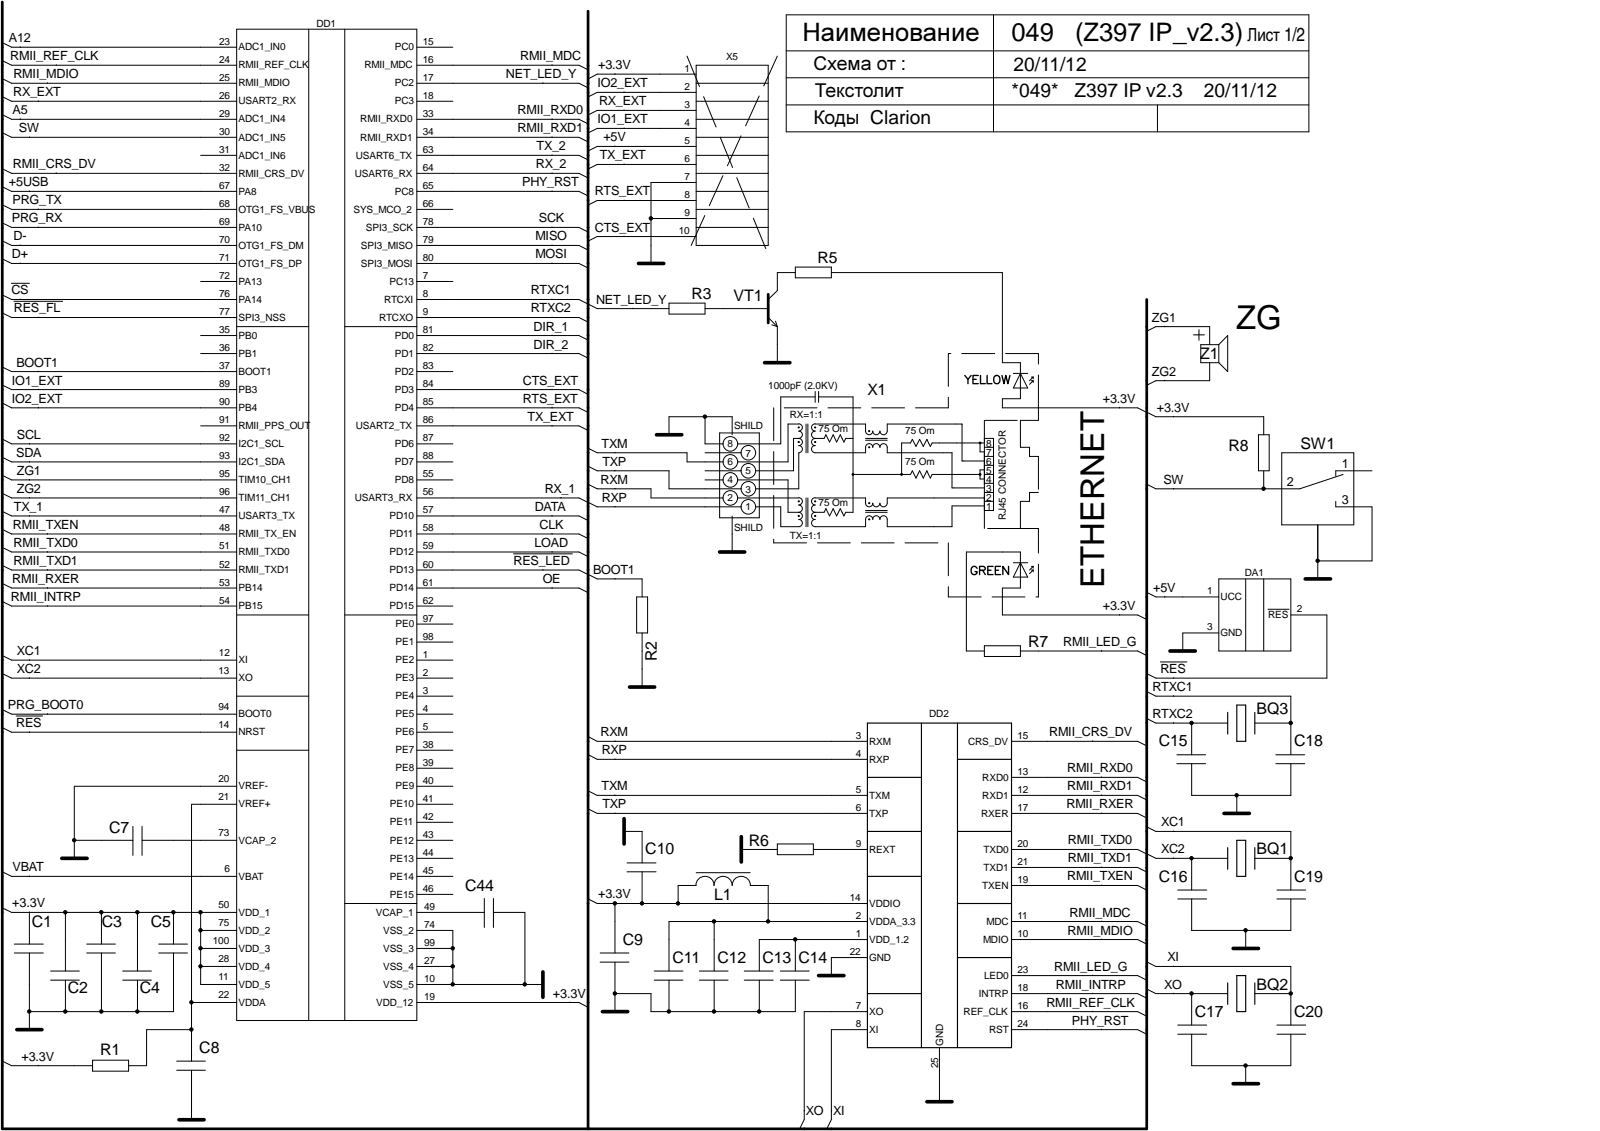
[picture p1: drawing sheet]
<svg xmlns="http://www.w3.org/2000/svg" width="297mm" height="210mm" viewBox="0 0 297 210" stroke-linecap="round" stroke-linejoin="round" font-family="sans-serif">
<path d="M.4 .4v209.1h212.5v-153.9M109.2 2.1v207.4M142.6 54.6v5.3" fill="none" stroke="#000" stroke-width=".51"/>
<g fill="none" stroke="#000" stroke-width=".19">
<path d="M.4 7.9l1.8 .9h41.7M.4 14.6l1.8 .9h41.7M.4 17.9l1.8 .9h41.7M.4 11.3l1.8 .8h41.7M3.8 8.7v.1M7.1 18.7v.1M8.8 15.4v.1M10.5 12v.1M43.9 5.4h33.5v184h-33.5zM57.3 5.4v184M64 5.4v184M77.4 8.8h6.7"/>
<path d="M77.4 15.5h30.1l1.7 .8M77.4 12.1h30.1l1.7 .9M77.4 18.8h6.7M100.8 15.4v.1M102.5 12v.1M114.2 13.7v.1M115.9 17.1h.1M129.2 12.1h13.4v33.5h-13.4zM129.2 17.1h-18.3l-1.7 .9M129.2 13.8h-18.3l-1.7 .8M129.2 15.5h13.4M129.2 18.8h13.4"/>
<path d="M146 2.8h97v21.7h-97zM146 14.4h97M146 9.4h97M146 19.5h97M184.4 2.8v21.7M214.9 19.5v5M.4 34.7l1.8 .8h41.7M.4 24.6l1.8 .9h41.7M.4 21.3l1.8 .8h41.7M.4 38l1.8 .9h41.7M.4 31.3l1.8 .9h41.7M3.8 22.1h.1"/>
<path d="M5.5 25.4v.1M5.5 35.4v.1M7.1 38.8v.1M10.5 32.1v.1M37.3 28.8h6.6M77.4 35.5h30.1l1.7 .9M77.4 25.5h30.1l1.7 .8M77.4 22.1h30.1l1.7 .9M77.4 32.2h30.1l1.7 .8M77.4 28.8h30.1l1.7 .9M77.4 38.9h6.7M102.5 22.1h.1"/>
<path d="M102.5 25.4v.1M102.5 28.7v.1M102.5 32.1v.1M102.5 35.4v.1M114.2 27.1v.1M115.9 20.4v.1M115.9 23.7v.1M115.9 30.4v.1M115.9 37.1v.1M129.2 35.5h13.4M129.2 25.5h13.4M129.2 22.1h13.4"/>
<path d="M129.2 37.2h-18.3l-1.7 .9M129.2 30.5h-18.3l-1.7 .9M129.2 27.2h-18.3l-1.7 .8M129.2 20.5h-18.3l-1.7 .8M129.2 33.9h-8.3v15M129.2 23.8h-18.3l-1.7 .9M129.2 38.9h13.4M129.2 32.2h13.4M129.2 28.8h13.4M.4 54.7l1.8 .9h41.7M.4 44.7l1.8 .9h41.7M.4 48l1.8 .9h41.7"/>
<path d="M.4 58.1l1.8 .8h41.7M.4 41.4l1.8 .8h41.7M2.1 52.6h3.4M2.6 55.9h9M3.8 45.5v.1M3.8 48.8v.1M3.8 55.5v.1M7.1 42.1v.1M7.1 58.8v.1M37.3 52.2h6.6M77.4 55.6h30.1l3.4 1.7h13.3M77.4 45.6h30.1l1.7 .8"/>
<path d="M77.4 48.9h30.1l1.7 .8M77.4 58.9h30.1l1.7 .9M77.4 42.2h30.1l1.7 .9M77.4 52.2h6.7M102.5 42.1v.1M102.5 45.5v.1M102.5 48.8v.1M102.5 55.5v.1M102.5 58.8v.1M115.9 43.8v.1M117.5 57.2v.1M120.9 40.6h8.3"/>
<path d="M124.2 56.3h6.7v2h-6.7zM129.2 43.9h-18.3l-1.7 .8M129.2 42.2h13.4M130.9 57.3h11.7M142.6 58.9l1.7 1.7M144 59.6l.3 1M147.7 49.6h6.6v2h-6.6zM147.7 50.6h-3.4v3.3l-1.7 1.7M154.3 50.6h31.8v16.7h3.3v6.7h-3.3v1.7h25.1l1.7 .8M.4 71.5l1.8 .8h41.7M.4 68.1l1.8 .9h41.7M.4 74.8l1.8 .9h41.7"/>
<path d="M7.1 68.9v.1M7.1 72.2v.1M7.1 75.6v.1M37.3 79h6.6M37.3 62.3h6.6M37.3 65.6h6.6M43.9 60.6h13.4M64 60.6h13.4M77.4 62.3h30.1l1.7 .8M77.4 75.7h30.1l1.7 .8M77.4 79h30.1l1.7 .9M77.4 72.3h30.1l1.7 .9"/>
<path d="M77.4 65.6h30.1l1.7 .9M77.4 69h6.7M102.5 62.2v.1M102.5 65.5v.1M102.5 72.2v.1M102.5 75.6v.1M102.5 79h.1M130.9 77.3v5.1h3.3M143.3 60.3l1 .3M144.3 60.6v6.7M148.3 78.7a.68 .68 0 0 1 .7 .6 .68 .68 0 0 1-.7 .7 .68 .68 0 0 1 .7 .7 .68 .68 0 0 1-.7 .7M148.3 78.7h-2v7h-9.4"/>
<path d="M149.6 78.7v5.3M150 78.7v5.3M151.3 78.7a.68 .68 0 0 0-.6 .6 .68 .68 0 0 0 .6 .7 .68 .68 0 0 0-.6 .7 .68 .68 0 0 0 .6 .7M151.3 78.7h9.4v1.3a.66 .66 0 0 0 .7 .7 .66 .66 0 0 0 .6-.7 .68 .68 0 0 0 .7 .7 .68 .68 0 0 0 .7-.7 .68 .68 0 0 0 .6 .7 .68 .68 0 0 0 .7-.7v-1.3h13.9v6.9h4.1M151.3 73.7h-6.4v8.7h-8M151.3 72.6v2.1M152 73.7h6.4v21.4h-1.4l-.3 .7-.7-1.4-.7 1.4-.6-1.4-.7 1.4-.7-1.4-.3 .7h-1.7M152 72.6v2.1M188.1 69.3h2.7M189.4 69.3l1.4 2.7h-2.7zM191.5 70.7h.3M191.5 70h.3"/>
<path d="M191.8 70v.3M191.8 70.7v.3M191.8 70.7l-.7 .6M191.8 70l-.7 .7M207.9 75.6v.1M212.9 76.5l1.7 .8h20v3.4M212.9 61.5l1.7-.9h10v3.4M216.2 60.5v.1M216.2 70.6v.1M217.9 77.3h.1M221.6 62.1h2M222.6 61.2v2"/>
<path d="M224.6 67.3v3.4h-10l-1.7 .8M226.3 64h-3.4v3.3h3.4M226.3 64v3.3M226.3 64l1.6-1.7v6.7l-1.6-1.7M.4 91.6l1.8 .8h41.7M.4 88.2l1.8 .9h41.7M.4 81.5l1.8 .9h41.7M.4 94.9l1.8 .9h41.7M.4 84.9l1.8 .8h41.7M.4 98.3l1.8 .8h41.7M5.5 82.3v.1M5.5 85.6v.1"/>
<path d="M5.5 89v.1M5.5 92.3v.1M5.5 95.7v.1M8.8 99v.1M77.4 92.4h30.1l1.7 .9M77.4 89.1h6.7M77.4 82.4h6.7M77.4 95.8h30.1l1.7 .8M77.4 85.7h6.7M77.4 99.1h30.1l1.7 .8M102.5 95.7v.1M102.5 99v.1"/>
<path d="M104.1 92.3v.1M109.2 89.9l1.7 .8h10v1.7h13.3M109.2 93.2l1.7 .9h26.7M109.2 86.5l1.7 .9h13.3v3.3h13.4M109.2 83.2l1.7 .8h16.6v1.7h6.7M114.2 83.9v.1M114.2 87.3v.1M114.2 90.6v.1M114.2 94v.1M124.2 80.7v-3.4h11.7v3.4M130.9 89.1h3.3M130.9 87.4h6.7"/>
<path d="M130.9 84h6.7M133.6 80.3h7.4v15.8h-7.4zM134.2 89.1a1.35 1.35 0 0 1 1.4-1.4 1.35 1.35 0 0 1 1.3 1.4M134.2 89.1a1.35 1.35 0 0 0 1.4 1.3 1.35 1.35 0 0 0 1.3-1.3M134.2 85.7a1.35 1.35 0 0 1 1.4-1.3 1.35 1.35 0 0 1 1.3 1.3M134.2 85.7a1.35 1.35 0 0 0 1.4 1.4 1.35 1.35 0 0 0 1.3-1.4M134.2 92.4a1.35 1.35 0 0 1 1.4-1.3 1.35 1.35 0 0 1 1.3 1.3M134.2 92.4a1.35 1.35 0 0 0 1.4 1.4 1.35 1.35 0 0 0 1.3-1.4M134.2 82.4a1.35 1.35 0 0 1 1.4-1.4 1.35 1.35 0 0 1 1.3 1.4M134.2 82.4a1.35 1.35 0 0 0 1.4 1.3 1.35 1.35 0 0 0 1.3-1.3M135.9 95.8v6.6M136.9 92.4h11.4"/>
<path d="M136.9 89.1h9.4v6h2M140.3 94.1h4.6v3.6h3.4a.68 .68 0 0 0 .7-.6 .68 .68 0 0 0-.7-.7M148.3 95.1a.68 .68 0 0 1 .7 .7 .68 .68 0 0 1-.7 .6M148.3 92.4a.68 .68 0 0 1 .7 .6 .68 .68 0 0 1-.7 .7 .68 .68 0 0 1 .7 .7 .68 .68 0 0 1-.7 .7M148.3 82.7a.68 .68 0 0 1 .7 .7 .68 .68 0 0 1-.7 .6v6.7h-8M148.3 81.4a.68 .68 0 0 1 .7 .6 .68 .68 0 0 1-.7 .7M148.3 81.4h-1v6h-7M149.6 92.4v5.3M150 92.4v5.3M151.3 95.1a.68 .68 0 0 0-.6 .7 .68 .68 0 0 0 .6 .6M151.3 92.4a.68 .68 0 0 0-.6 .6 .68 .68 0 0 0 .6 .7 .68 .68 0 0 0-.6 .7 .68 .68 0 0 0 .6 .7M151.3 82.7a.68 .68 0 0 0-.6 .7 .68 .68 0 0 0 .6 .6h9.4v-1a.68 .68 0 0 1 .7-.7 .68 .68 0 0 1 .6 .7 .66 .66 0 0 1 .7-.7 .66 .66 0 0 1 .7 .7 .68 .68 0 0 1 .6-.7 .68 .68 0 0 1 .7 .7v1h12v6.6h6"/>
<path d="M151.3 92.4h9.4v1a.66 .66 0 0 0 .7 .7 .66 .66 0 0 0 .6-.7 .68 .68 0 0 0 .7 .7 .68 .68 0 0 0 .7-.7 .68 .68 0 0 0 .6 .7 .68 .68 0 0 0 .7-.7v-1h18M151.3 81.4a.68 .68 0 0 0-.6 .6 .68 .68 0 0 0 .6 .7M151.3 81.4h1.7l.3-.7 .7 1.3 .7-1.3 .6 1.3 .7-1.3 .7 1.3 .3-.6h1.4M158.4 88.1h10.6l.4-.7 .6 1.3 .7-1.3 .7 1.3 .7-1.3 .6 1.3 .4-.6h8.8M160.7 95.1h4M160.7 81.4h4M160.7 94.7h4M160.7 81.7h4M181.9 82.2v1.7h.8M182.7 93.9h-6v3.8h-12v-1.3a.68 .68 0 0 0-.7-.7 .68 .68 0 0 0-.6 .7 .66 .66 0 0 0-.7-.7 .66 .66 0 0 0-.7 .7 .68 .68 0 0 0-.6-.7 .68 .68 0 0 0-.7 .7v1.3h-9.4a.68 .68 0 0 1-.6-.6 .68 .68 0 0 1 .6-.7M182.7 81.4h1.7v13.3h-1.7zM182.7 88.1h1.7"/>
<path d="M182.7 82.2h-9.6l-.4 .6-.6-1.3-.7 1.3-.7-1.3-.7 1.3-.6-1.3-.4 .7h-1.6v5.9M182.7 93h1.7M182.7 87.2h-.8v1.7h.8M182.7 89.7h1.7M182.7 91.4h1.7M182.7 84.7h1.7M182.7 86.4h1.7M182.7 83h1.7M217.9 90.6v.1M233.6 80.7h2v6.7h-2zM234.6 87.4v3.3M238 84h13.3v13.4h-13.3z"/>
<path d="M244.6 97.4v10M248 93v1.1h6.7v10h-10.1M249.3 88.1l-8 2.6h-26.7l-1.7-.8M254.7 87.4h-6.7v1M.4 111.6l1.8 .9h41.7M.4 108.3l1.8 .8h41.7M.4 101.6l1.8 .8h41.7M.4 104.9l1.8 .9h41.7M8.8 102.4h.1M8.8 105.7v.1M8.8 109.1h.1M8.8 112.4v.1"/>
<path d="M43.9 114.1h13.4M64 114.1h13.4M77.4 109.1h30.1l1.7 .9M77.4 102.4h30.1l1.7 .9M77.4 105.8h30.1l1.7 .8M77.4 112.5h6.7M77.4 119.2h6.7M77.4 115.8h6.7M95.3 102.8h11M100.8 105.7v.1M102.5 102.4h.1M102.5 109.1h.1"/>
<path d="M109.2 106.6l1.7 .8h8.3v3.4M114.2 107.4h.1M118.2 110.8h2v6.7h-2zM119.2 117.5v10M182.7 119.8h6.7v2h-6.7zM188.1 104.4h2.7M189.4 104.4l1.4 2.7h-2.7zM191.5 105.8h.3M191.5 105.1h.3M191.8 105.8l-.7 .7M191.8 105.1v.4M191.8 105.8v.3"/>
<path d="M191.8 105.1l-.7 .7M207.9 114v.1M212.9 115l-1.7-.9h-25.1v-5h3.3v-6.7h-10v18.4h3.3M212.9 109.9l1.7 .9h11.7M216.2 110.7v.1M226.3 107.4h13.3v13.4h-13.3zM226.3 117.5h-6.7v3.3M231.3 107.4v13.4M234.6 107.4v13.4M235.4 113.1h3.9M239.6 114.1h6.7v11.8h-31.7l-1.7-.9M.4 135l1.8 .9h41.7"/>
<path d="M.4 121.7l1.8 .8h41.7M.4 125l1.8 .9h41.7M.4 131.7l1.8 .8h41.7M3 132.9h4.9M5.5 122.4v.1M5.5 125.8v.1M5.5 135.8v.1M8.8 132.5h.1M43.9 129.2h13.4M43.9 139.2h13.4M77.4 135.9h6.7M77.4 122.5h6.7"/>
<path d="M77.4 125.9h6.7M77.4 129.2h6.7M77.4 132.5h6.7M77.4 139.2h6.7M109.2 136.7l1.7 .9h50.1M114.2 137.5v.1M187.8 137.6h23.4l1.7 .8M189.4 120.8h21.8l1.7 .9M202.9 137.5v.1M204.5 120.7v.1M212.9 133.3l1.7 .9h13.3M212.9 128.4l1.7 .8h25v10.9"/>
<path d="M215.4 122.9h4.9M217.9 125.8v.1M217.9 129.1v.1M217.9 134.1v.1M221.2 134.2v5.9M233 134.2h6.6M13.8 156h10.9M24.7 153.4v5.3M26.4 156h17.5M26.4 153.4v5.3M43.9 149.3h-8.3v47.6M43.9 145.9h-30.1v13.4"/>
<path d="M77.4 156h6.7M77.4 149.3h6.7M77.4 159.3h6.7M77.4 145.9h6.7M77.4 152.6h6.7M77.4 142.6h6.7M109.2 150.1l1.7 .9h50.1M109.2 140l1.7 .9h50.1M109.2 146.8l1.7 .8h50.1M114.2 140.8v.1M114.2 147.5v.1M114.2 150.9v.1"/>
<path d="M115.9 154.3h3.3v5.8M137.6 157.6h6.7M144.3 156.6h6.7v2h-6.7zM151 157.6h10M187.8 157.6h23.4l1.7 .9M187.8 144.3h23.4l1.7 .8M187.8 147.6h23.4l1.7 .9M187.8 151h23.4l1.7 .8M204.5 144.2v.1M204.5 147.5v.1M204.5 150.9v.1M204.5 157.6h.1"/>
<path d="M212.9 158.5l1.7 .8h13.3M212.9 153.5l1.7 .8h25v10.9M217.9 154.2v.1M217.9 159.2v.1M218.5 140.1h5.3M218.5 141.7h5.3M221.2 141.7v5.9h18.4v-5.9M221.2 159.3v5.9M229.6 147.6v3.4M233 159.3h6.6M236.9 140.1h5.3M236.9 141.7h5.3"/>
<path d="M.4 168.5l1.8 .8h41.7M.4 161.8l1.8 .8h41.7M2.7 175.2h5.3M2.7 176.9h5.3M5.5 162.6h.1M5.5 169.2v6M5.5 176.9v14.2M12.1 169.3v10.9M16.1 175.2h5.3M16.1 176.9h5.3M18.8 169.3v5.9M18.8 176.9v10.8"/>
<path d="M25.5 169.3v10.9M29.5 175.2h5.3M29.5 176.9h5.3M32.2 176.9v10.8h-26.7M32.2 169.3v5.9M37.3 179.4h6.6M37.3 169.3v13.4h6.6M37.3 172.7h6.6M37.3 176h6.6M64 167.7h13.4M77.4 169.3h12.5M77.4 162.6h6.7"/>
<path d="M77.4 172.7h6.7v10M77.4 179.4h6.7M77.4 176h6.7M77.4 166h6.7M89.9 166.8v5.3M91.6 169.3h5.8v13.4M91.6 166.8v5.3M109.2 166.8l1.7 .9h50.1M111.4 176.9h5.4M111.4 178.6h5.4M114.2 167.6v9.3M114.2 178.6v9.1"/>
<path d="M116.4 160.1h5.4M116.4 161.8h5.4M119.2 161.8v5.9M129.2 164.3a1.69 1.69 0 0 1 1.7-1.7 1.69 1.69 0 0 1 1.7 1.7M129.2 164.3h-3.3v3.4M129.2 162h10.1M132.5 164.3a1.69 1.69 0 0 1 1.7-1.7 1.69 1.69 0 0 1 1.7 1.7 1.69 1.69 0 0 1 1.7-1.7 1.69 1.69 0 0 1 1.7 1.7M132.6 171v9.2M139.3 164.3h3.3v6.7M147.7 174.4v5.8M161 171h-36.8v9.2M161 174.4h-20v5.8"/>
<path d="M161 177.7h-6.7v3.4M187.8 174.4h23.4l1.7 .8M187.8 171h23.4l1.7 .9M187.8 164.3h23.4l1.7 .9M187.8 161h23.4l1.7 .8M204.5 160.9v.1M204.5 164.3h.1M204.5 170.9v.1M204.5 174.3v.1M212.9 178.5l1.7 .9h25v10.8M217.9 179.3v.1M218.6 165.2h5.4"/>
<path d="M218.6 166.8h5.4M221.2 166.8v5.9h18.4v-5.9M231.3 172.7v3.3M237.1 165.2h5.3M237.1 166.8h5.3M.4 196.9l1.8 .9h15M7.1 197.7v.1M9.4 180.2h5.3M9.4 181.9h5.3M12.1 181.9v5.8M17.2 196.8h6.7v2h-6.7zM22.8 180.2h5.3"/>
<path d="M22.8 181.9h5.3M25.5 181.9v5.8M32.8 196.9h5.3M32.8 198.6h5.3M35.6 186.1h8.3M35.6 198.6v9.2M35.6 191.1h-8.4v6.7h-3.3M77.4 186.1h30.1l1.7 .8M77.4 182.7h23.4M105.8 186v.1M121.5 180.2h5.3M121.5 181.9h5.3"/>
<path d="M124.2 181.9v5.8M129.8 180.2h5.4M129.8 181.9h5.4M132.6 181.9v5.8M138.2 180.2h5.3M138.2 181.9h5.3M141 181.9v5.8M144.9 180.2h5.3M144.9 181.9h5.3M147.7 181.9v5.8h-26.8v-3.3h-6.7M161 191.1h-6.7v16.7l-.8 1.7M161 187.7h-11.7v20.1l-.8 1.7"/>
<path d="M174.4 194.4v10.1M187.8 191.1h23.4l1.7 .8M187.8 184.4h23.4l1.7 .9M187.8 181.1h23.4l1.7 .8M187.8 187.7h23.4l1.7 .9M202.9 181v.1M202.9 184.3v.1M202.9 187.7h.1M204.5 191v.1M212.9 183.6l1.7 .8h13.3M217.9 184.3v.1M218.6 190.2h5.4"/>
<path d="M218.6 191.9h5.4M221.2 191.9v5.9h18.4v-5.9M221.2 184.4v5.8M231.3 197.8v3.3M233 184.4h6.6M237.1 190.2h5.3M237.1 191.9h5.3M149.3 206.2h.1M154.3 206.2h.1"/>
<circle cx="120.8" cy="40.5" r=".32"/>
<circle cx="130.9" cy="77.3" r=".32"/>
<circle cx="138.9" cy="90.7" r="1.35"/>
<circle cx="138.9" cy="87.4" r="1.35"/>
<circle cx="138.9" cy="94.1" r="1.35"/>
<circle cx="138.9" cy="84" r="1.35"/>
<circle cx="234.6" cy="90.7" r=".32"/>
<circle cx="244.6" cy="104.1" r=".32"/>
<circle cx="221.2" cy="134.2" r=".32"/>
<circle cx="239.6" cy="134.2" r=".32"/>
<circle cx="13.8" cy="155.9" r=".32"/>
<circle cx="221.2" cy="159.3" r=".32"/>
<circle cx="229.6" cy="147.6" r=".32"/>
<circle cx="239.6" cy="159.3" r=".32"/>
<circle cx="12.1" cy="169.3" r=".32"/>
<circle cx="18.8" cy="169.3" r=".32"/>
<circle cx="25.5" cy="169.3" r=".32"/>
<circle cx="32.2" cy="169.3" r=".32"/>
<circle cx="37.2" cy="176" r=".32"/>
<circle cx="37.2" cy="169.3" r=".32"/>
<circle cx="37.2" cy="172.7" r=".32"/>
<circle cx="37.2" cy="179.3" r=".32"/>
<circle cx="84" cy="176" r=".32"/>
<circle cx="84" cy="179.3" r=".32"/>
<circle cx="114.1" cy="167.7" r=".32"/>
<circle cx="119.2" cy="167.7" r=".32"/>
<circle cx="125.9" cy="167.7" r=".32"/>
<circle cx="132.6" cy="171" r=".32"/>
<circle cx="142.6" cy="171" r=".32"/>
<circle cx="147.6" cy="174.3" r=".32"/>
<circle cx="231.2" cy="172.7" r=".32"/>
<circle cx="5.4" cy="187.7" r=".32"/>
<circle cx="12.1" cy="187.7" r=".32"/>
<circle cx="18.8" cy="187.7" r=".32"/>
<circle cx="25.5" cy="187.7" r=".32"/>
<circle cx="35.5" cy="186" r=".32"/>
<circle cx="35.5" cy="191.1" r=".32"/>
<circle cx="84" cy="182.7" r=".32"/>
<circle cx="97.4" cy="182.7" r=".32"/>
<circle cx="114.1" cy="184.4" r=".32"/>
<circle cx="124.2" cy="187.7" r=".32"/>
<circle cx="132.6" cy="187.7" r=".32"/>
<circle cx="140.9" cy="187.7" r=".32"/>
<circle cx="221.2" cy="184.4" r=".32"/>
<circle cx="231.2" cy="197.8" r=".32"/>
<circle cx="239.6" cy="184.4" r=".32"/>
</g>
<g fill="#000">
<circle cx="120.8" cy="40.5" r=".32"/>
<circle cx="130.9" cy="77.3" r=".32"/>
<circle cx="234.6" cy="90.7" r=".32"/>
<circle cx="244.6" cy="104.1" r=".32"/>
<circle cx="221.2" cy="134.2" r=".32"/>
<circle cx="239.6" cy="134.2" r=".32"/>
<circle cx="13.8" cy="155.9" r=".32"/>
<circle cx="221.2" cy="159.3" r=".32"/>
<circle cx="229.6" cy="147.6" r=".32"/>
<circle cx="239.6" cy="159.3" r=".32"/>
<circle cx="12.1" cy="169.3" r=".32"/>
<circle cx="18.8" cy="169.3" r=".32"/>
<circle cx="25.5" cy="169.3" r=".32"/>
<circle cx="32.2" cy="169.3" r=".32"/>
<circle cx="37.2" cy="176" r=".32"/>
<circle cx="37.2" cy="169.3" r=".32"/>
<circle cx="37.2" cy="172.7" r=".32"/>
<circle cx="37.2" cy="179.3" r=".32"/>
<circle cx="84" cy="176" r=".32"/>
<circle cx="84" cy="179.3" r=".32"/>
<circle cx="114.1" cy="167.7" r=".32"/>
<circle cx="119.2" cy="167.7" r=".32"/>
<circle cx="125.9" cy="167.7" r=".32"/>
<circle cx="132.6" cy="171" r=".32"/>
<circle cx="142.6" cy="171" r=".32"/>
<circle cx="147.6" cy="174.3" r=".32"/>
<circle cx="231.2" cy="172.7" r=".32"/>
<circle cx="5.4" cy="187.7" r=".32"/>
<circle cx="12.1" cy="187.7" r=".32"/>
<circle cx="18.8" cy="187.7" r=".32"/>
<circle cx="25.5" cy="187.7" r=".32"/>
<circle cx="35.5" cy="186" r=".32"/>
<circle cx="35.5" cy="191.1" r=".32"/>
<circle cx="84" cy="182.7" r=".32"/>
<circle cx="97.4" cy="182.7" r=".32"/>
<circle cx="114.1" cy="184.4" r=".32"/>
<circle cx="124.2" cy="187.7" r=".32"/>
<circle cx="132.6" cy="187.7" r=".32"/>
<circle cx="140.9" cy="187.7" r=".32"/>
<circle cx="221.2" cy="184.4" r=".32"/>
<circle cx="231.2" cy="197.8" r=".32"/>
<circle cx="239.6" cy="184.4" r=".32"/>
</g>
<g fill="none" stroke="#000" stroke-width=".68">
<path d="M118.5 48.9h4.7M141.9 67.3h4.7M121.9 80.7h4.7M133.6 102.4h4.7M242.3 107.4h4.7M116.9 127.5h4.6M217.2 120.8h4.7M11.5 159.3h4.7M115.9 151.9v4.7M137.6 155.3v4.7M227.2 151h4.7M228.9 176h4.7"/>
<path d="M3.1 191.1h4.7M100.8 180.4v4.7M111.8 187.7h4.7M152 181.1h4.7M33.2 207.8h4.7M172.1 204.5h4.6M228.9 201.1h4.7"/>
</g>
<g fill="none" stroke="#000" stroke-width=".19" stroke-dasharray="6.1 2">
<path d="M127.5 10.4l15.1 36.8M144.3 10.4l-16.8 36.8M143.6 75.7v25.1M176.1 65.6v10.1M176.1 75.7h-32.5M182.7 78h6.7M189.4 78v3.4M189.4 78h3.4M192.8 78v-2.3M192.8 75.7v-10.1M192.8 65.6h-16.7M182.7 98.1v-20.1"/>
<path d="M189.4 93v5.1M189.4 81.4v1.6M189.4 98.1h3.4M189.4 83h1.7M189.4 98.1h-6.7M191.1 84.7h1.7M191.1 83v1.7M191.1 91.4v1.6M191.1 93h-1.7M192.8 98.1v2.7M192.8 91.4h-1.7M192.8 84.7v6.7"/>
<path d="M143.6 100.8h32.5M176.1 100.8v10M176.1 110.8h16.7M192.8 110.8v-10"/>
</g>
<g fill="none" stroke="#000" stroke-width=".21">
<path d="M148.2 79.3h.1v.1h-.1zM151.3 79.3h.1v.1h-.1zM161.3 79.9h.1v.2h-.1zM148.2 95.7h.1v.1h-.1zM148.2 93h.1v.1h-.1zM148.2 82h.1v.1h-.1zM151.3 95.7h.1v.1h-.1zM151.3 93h.1v.1h-.1zM151.3 82h.1v.1h-.1zM161.3 96.3h.1v.2h-.1zM161.3 93.3h.1v.1h-.1zM161.3 82.9h.1v.2h-.1z"/>
<path d="M161 134.2h26.8v60.2h-26.8zM171.1 134.2v60.2M177.8 134.2v60.2M227.9 132.2v4M229.6 130.9h1.7v6.7h-1.7zM233 132.2v4M161 154.3h10.1M161 144.3h10.1M177.8 154.3h10M177.8 140.9h10M227.9 157.3v4M229.6 156h1.7v6.6h-1.7z"/>
<path d="M233 157.3v4M161 162.6h10.1M177.8 177.7h10M177.8 167.7h10M161 184.4h10.1M227.9 182.4v4M229.6 181.1h1.7v6.6h-1.7zM233 182.4v4"/>
</g>
<path d="M158.3 88h.1v.1h-.1zM167.3 88h.1v.1h-.1zM181.9 88h.1v.1h-.1zM181.9 82.1h.1v.2h-.1z" fill="none" stroke="#000" stroke-width=".34"/>
<g fill="none" stroke="#000" stroke-width=".25">
<path d="M179.1 69.7l.6 .7v.8M180.3 69.7l-.6 .7M180.6 70.4h.6M181.6 69.7h-1v1.5h1M182 69.7v1.5h.9M183.3 69.7v1.5h.8M184.6 69.9a.56 .56 0 0 1 .7-.2 .56 .56 0 0 1 .3 .6 .67 .67 0 0 1-.1 .7 .67 .67 0 0 1-.7 .2 1 1 0 0 1-.2-1.3zM186 69.7l.4 1.5 .3-1.5 .4 1.5 .4-1.5M181.4 105.5a.56 .56 0 0 0-.7-.4 .56 .56 0 0 0-.4 .6 .67 .67 0 0 0 .1 .7 .67 .67 0 0 0 .7 .2l.3-.3v-.2h-.4M181.9 105.8h.8l.2-.4-.4-.3h-.6v1.5M182.4 105.8l.5 .8M183.4 105.8h.6"/>
<path d="M184.4 105.1h-1v1.5h1M184.8 105.8h.6M185.8 105.1h-1v1.5h1M187.2 105.1v1.5l-1-1.5v1.5"/>
</g>
<g font-size="6.1">
<text x="229.5" y="61">ZG</text>
<text x="205" y="109.1" transform="rotate(-90 205 109.1)">ETHERNET</text>
</g>
<g font-size="4.7">
<text x="149" y="7.7">Наименование</text>
<text x="187.8" y="7.7">049</text>
<text x="199.6" y="7.7">(Z397 IP_v2.3)</text>
</g>
<g font-size="3.6">
<text x="151" y="12.9">Схема от :</text>
<text x="151.3" y="17.9">Текстолит</text>
<text x="187.8" y="17.9">*049*</text>
<text x="188.1" y="13.3">20/11/12</text>
<text x="199.5" y="17.9">Z397 IP v2.3</text>
<text x="223.5" y="17.9">20/11/12</text>
<text x="151" y="23">Коды Clarion</text>
</g>
<text font-size="3.5" x="231.6" y="7.6">Лист 1/2</text>
<g font-size="3">
<text x="136.2" y="55.9">VT1</text>
<text x="222.8" y="66.6">Z1</text>
<text x="228" y="83.7">R8</text>
<text x="241.4" y="83.3">SW1</text>
<text x="122" y="122.8" transform="rotate(-90 122 122.8)">R2</text>
<text x="190.9" y="120.1">R7</text>
<text x="233.3" y="132.5">BQ3</text>
<text x="215.1" y="138.5">C15</text>
<text x="240.2" y="138.5">C18</text>
<text x="20.3" y="154.6">C7</text>
<text x="119.8" y="158.6">C10</text>
<text x="139" y="156.9">R6</text>
<text x="233.3" y="158.6">BQ1</text>
<text x="86.4" y="165.3">C44</text>
<text x="132.6" y="167">L1</text>
<text x="215.1" y="163.6">C16</text>
<text x="240.2" y="163.6">C19</text>
<text x="5.9" y="172">C1</text>
<text x="18.9" y="172">C3</text>
<text x="28" y="172">C5</text>
<text x="115.6" y="175.3">C9</text>
<text x="124.8" y="178.6">C11</text>
<text x="133.2" y="178.6">C12</text>
<text x="141.6" y="178.6">C13</text>
<text x="148.2" y="178.6">C14</text>
<text x="12.6" y="184.4">C2</text>
<text x="25.9" y="184.4">C4</text>
<text x="233.3" y="183.7">BQ2</text>
<text x="221.8" y="188.7">C17</text>
<text x="240.2" y="188.7">C20</text>
<text x="18.6" y="195.7">R1</text>
<text x="37" y="195.4">C8</text>
</g>
<g font-size="2.9">
<text x="151.8" y="48.9">R5</text>
<text x="128.4" y="55.6">R3</text>
<text x="161" y="73.3">X1</text>
</g>
<g font-size="2.3">
<text x="1.6" y="7.8">A12</text>
<text x="1.9" y="11.2">RMII_REF_CLK</text>
<text x="96.6" y="11.2">RMII_MDC</text>
<text x="2.5" y="17.9">RX_EXT</text>
<text x="2.5" y="14.5">RMII_MDIO</text>
<text x="93.9" y="14.5">NET_LED_Y</text>
<text x="110.9" y="16.2">IO2_EXT</text>
<text x="111" y="12.9">+3.3V</text>
<text x="2.3" y="21.2">A5</text>
<text x="96.1" y="21.2">RMII_RXD0</text>
<text x="110.9" y="22.9">IO1_EXT</text>
<text x="111.2" y="19.6">RX_EXT</text>
<text x="3.5" y="24.6">SW</text>
<text x="96.1" y="24.6">RMII_RXD1</text>
<text x="99.6" y="27.9">TX_2</text>
<text x="111.3" y="29.6">TX_EXT</text>
<text x="112" y="26.2">+5V</text>
<text x="1.6" y="34.6">+5USB</text>
<text x="2.4" y="31.2">RMII_CRS_DV</text>
<text x="96.9" y="34.6">PHY_RST</text>
<text x="99.5" y="31.2">RX_2</text>
<text x="2.2" y="41.3">PRG_RX</text>
<text x="2.3" y="37.9">PRG_TX</text>
<text x="100" y="41.3">SCK</text>
<text x="110.4" y="36.3">RTS_EXT</text>
<text x="2.2" y="48">D+</text>
<text x="2.5" y="44.6">D-</text>
<text x="99.4" y="48">MOSI</text>
<text x="99.4" y="44.6">MISO</text>
<text x="110.4" y="43">CTS_EXT</text>
<text x="2.1" y="54.7">CS</text>
<text x="2.6" y="58">RES_FL</text>
<text x="98.5" y="58">RTXC2</text>
<text x="98.5" y="54.7">RTXC1</text>
<text x="110.7" y="56.3">NET_LED_Y</text>
<text x="213.9" y="59.7">ZG1</text>
<text x="99.1" y="61.3">DIR_1</text>
<text x="99.1" y="64.7">DIR_2</text>
<text x="2.2" y="71.4">IO1_EXT</text>
<text x="3" y="68.1">BOOT1</text>
<text x="97.1" y="71.4">CTS_EXT</text>
<text x="213.9" y="69.7">ZG2</text>
<text x="2.2" y="74.8">IO2_EXT</text>
<text x="97.1" y="74.8">RTS_EXT</text>
<text x="204.7" y="74.8">+3.3V</text>
<text x="214.8" y="76.4">+3.3V</text>
<text x="3.1" y="81.4">SCL</text>
<text x="98" y="78.1">TX_EXT</text>
<text x="111.7" y="83.1">TXM</text>
<text x="3" y="84.8">SDA</text>
<text x="3.1" y="88.1">ZG1</text>
<text x="111.5" y="89.8">RXM</text>
<text x="111.8" y="86.4">TXP</text>
<text x="216" y="89.8">SW</text>
<text x="249.1" y="86.8">1</text>
<text x="2.6" y="94.8">TX_1</text>
<text x="3.1" y="91.5">ZG2</text>
<text x="99.3" y="94.8">DATA</text>
<text x="101.1" y="91.5">RX_1</text>
<text x="111.7" y="93.1">RXP</text>
<text x="238.9" y="90.1">2</text>
<text x="249.1" y="93.5">3</text>
<text x="2.4" y="98.2">RMII_TXEN</text>
<text x="2.5" y="101.5">RMII_TXD0</text>
<text x="99.2" y="101.5">LOAD</text>
<text x="100.2" y="98.2">CLK</text>
<text x="2.5" y="104.9">RMII_TXD1</text>
<text x="95.3" y="104.9">RES_LED</text>
<text x="110.1" y="106.5">BOOT1</text>
<text x="2" y="111.5">RMII_INTRP</text>
<text x="2.3" y="108.2">RMII_RXER</text>
<text x="100.8" y="108.2">OE</text>
<text x="204.7" y="113.2">+3.3V</text>
<text x="214.1" y="109.9">+5V</text>
<text x="197.4" y="119.9">RMII_LED_G</text>
<text x="3.1" y="124.9">XC2</text>
<text x="3.1" y="121.6">XC1</text>
<text x="215.4" y="124.9">RES</text>
<text x="1.5" y="131.6">PRG_BOOT0</text>
<text x="214" y="128.3">RTXC1</text>
<text x="3" y="135">RES</text>
<text x="111.5" y="136.7">RXM</text>
<text x="194.8" y="136.7">RMII_CRS_DV</text>
<text x="214" y="133.3">RTXC2</text>
<text x="111.7" y="140">RXP</text>
<text x="198.1" y="143.3">RMII_RXD0</text>
<text x="111.7" y="146.7">TXM</text>
<text x="198.1" y="146.7">RMII_RXD1</text>
<text x="111.8" y="150">TXP</text>
<text x="198" y="150">RMII_RXER</text>
<text x="215.6" y="153.4">XC1</text>
<text x="2.3" y="161.7">VBAT</text>
<text x="198.2" y="160.1">RMII_TXD1</text>
<text x="198.2" y="156.7">RMII_TXD0</text>
<text x="215.6" y="158.4">XC2</text>
<text x="111" y="166.8">+3.3V</text>
<text x="198.1" y="163.4">RMII_TXEN</text>
<text x="2.3" y="168.4">+3.3V</text>
<text x="198.2" y="173.4">RMII_MDIO</text>
<text x="198.6" y="170.1">RMII_MDC</text>
<text x="216.7" y="178.4">XI</text>
<text x="102.7" y="185.2">+3.3V</text>
<text x="195.7" y="180.1">RMII_LED_G</text>
<text x="196" y="183.5">RMII_INTRP</text>
<text x="216.2" y="183.5">XO</text>
<text x="194.3" y="186.8">RMII_REF_CLK</text>
<text x="199" y="190.2">PHY_RST</text>
<text x="4" y="196.8">+3.3V</text>
<text x="149.6" y="206.9">XO</text>
<text x="154.7" y="206.9">XI</text>
</g>
<g font-size="1.9">
<text x="58.8" y="5">DD1</text>
<text x="40.7" y="11.6">24</text>
<text x="40.7" y="8.3">23</text>
<text x="44.3" y="9.4">ADC1_IN0</text>
<text x="73.3" y="9.4">PC0</text>
<text x="78.5" y="11.6">16</text>
<text x="78.5" y="8.3">15</text>
<text x="134.8" y="11">X5</text>
<text x="40.7" y="15">25</text>
<text x="44.3" y="12.7">RMII_REF_CLK</text>
<text x="44.3" y="16">RMII_MDIO</text>
<text x="67.6" y="12.7">RMII_MDC</text>
<text x="73.3" y="16">PC2</text>
<text x="78.5" y="15">17</text>
<text x="127.1" y="13.3">1</text>
<text x="127.1" y="16.7">2</text>
<text x="40.7" y="21.7">29</text>
<text x="40.7" y="18.3">26</text>
<text x="44.3" y="22.7">ADC1_IN4</text>
<text x="44.3" y="19.4">USART2_RX</text>
<text x="66.9" y="22.7">RMII_RXD0</text>
<text x="73.3" y="19.4">PC3</text>
<text x="78.5" y="21.7">33</text>
<text x="78.5" y="18.3">18</text>
<text x="127.1" y="20">3</text>
<text x="127.1" y="23.4">4</text>
<text x="40.7" y="28.4">31</text>
<text x="40.7" y="25">30</text>
<text x="44.3" y="29.4">ADC1_IN6</text>
<text x="44.3" y="26.1">ADC1_IN5</text>
<text x="66" y="29.4">USART6_TX</text>
<text x="66.9" y="26.1">RMII_RXD1</text>
<text x="78.5" y="28.4">63</text>
<text x="78.5" y="25">34</text>
<text x="127.1" y="26.7">5</text>
<text x="40.7" y="31.7">32</text>
<text x="40.7" y="35.1">67</text>
<text x="44.3" y="32.8">RMII_CRS_DV</text>
<text x="65.9" y="32.8">USART6_RX</text>
<text x="78.5" y="31.7">64</text>
<text x="78.5" y="35.1">65</text>
<text x="127.1" y="30.1">6</text>
<text x="127.1" y="33.4">7</text>
<text x="40.7" y="41.7">69</text>
<text x="40.7" y="38.4">68</text>
<text x="44.3" y="39.5">OTG1_FS_VBUS</text>
<text x="44.3" y="36.1">PA8</text>
<text x="65.6" y="39.5">SYS_MCO_2</text>
<text x="73.3" y="36.1">PC8</text>
<text x="78.5" y="41.7">78</text>
<text x="78.5" y="38.4">66</text>
<text x="127.1" y="36.7">8</text>
<text x="127.1" y="40.1">9</text>
<text x="40.7" y="45.1">70</text>
<text x="44.3" y="42.8">PA10</text>
<text x="44.3" y="46.1">OTG1_FS_DM</text>
<text x="67" y="46.1">SPI3_MISO</text>
<text x="67.9" y="42.8">SPI3_SCK</text>
<text x="78.5" y="45.1">79</text>
<text x="126" y="43.4">10</text>
<text x="40.7" y="51.8">72</text>
<text x="40.7" y="48.4">71</text>
<text x="44.3" y="52.8">PA13</text>
<text x="44.3" y="49.5">OTG1_FS_DP</text>
<text x="67" y="49.5">SPI3_MOSI</text>
<text x="72.3" y="52.8">PC13</text>
<text x="78.5" y="51.8">7</text>
<text x="78.5" y="48.4">80</text>
<text x="40.7" y="58.5">77</text>
<text x="40.7" y="55.1">76</text>
<text x="44.3" y="59.5">SPI3_NSS</text>
<text x="44.3" y="56.2">PA14</text>
<text x="70.4" y="59.5">RTCXO</text>
<text x="71.3" y="56.2">RTCXI</text>
<text x="78.5" y="58.5">9</text>
<text x="78.5" y="55.1">8</text>
<text x="40.7" y="61.8">35</text>
<text x="40.7" y="65.2">36</text>
<text x="44.3" y="62.9">PB0</text>
<text x="73.3" y="62.9">PD0</text>
<text x="78.5" y="61.8">81</text>
<text x="78.5" y="65.2">82</text>
<text x="40.7" y="68.5">37</text>
<text x="40.7" y="71.8">89</text>
<text x="44.3" y="69.6">BOOT1</text>
<text x="44.3" y="66.3">PB1</text>
<text x="73.3" y="69.6">PD2</text>
<text x="73.3" y="66.3">PD1</text>
<text x="78.5" y="68.5">83</text>
<text x="78.5" y="71.8">84</text>
<text x="40.7" y="75.2">90</text>
<text x="44.3" y="76.3">PB4</text>
<text x="44.3" y="72.9">PB3</text>
<text x="73.3" y="76.3">PD4</text>
<text x="73.3" y="72.9">PD3</text>
<text x="78.5" y="75.2">85</text>
<text x="142.6" y="72.2">1000pF (2.0KV)</text>
<text x="146.6" y="77.6">RX=1:1</text>
<text x="40.7" y="78.6">91</text>
<text x="40.7" y="81.9">92</text>
<text x="44.3" y="79.6">RMII_PPS_OUT</text>
<text x="44.3" y="83">I2C1_SCL</text>
<text x="66" y="79.6">USART2_TX</text>
<text x="73.3" y="83">PD6</text>
<text x="78.5" y="78.6">86</text>
<text x="78.5" y="81.9">87</text>
<text x="135.1" y="82.9">8</text>
<text x="136.3" y="79.5">SHILD</text>
<text x="152" y="80.2">75 Om</text>
<text x="168.1" y="80.6">75 Om</text>
<text x="183.1" y="82.9">8</text>
<text x="40.7" y="88.6">95</text>
<text x="40.7" y="85.3">93</text>
<text x="44.3" y="89.7">TIM10_CH1</text>
<text x="44.3" y="86.3">I2C1_SDA</text>
<text x="73.3" y="89.7">PD8</text>
<text x="73.3" y="86.3">PD7</text>
<text x="78.5" y="88.6">55</text>
<text x="78.5" y="85.3">88</text>
<text x="135.1" y="89.6">4</text>
<text x="135.1" y="86.2">6</text>
<text x="138.4" y="84.8">7</text>
<text x="138.4" y="87.9">5</text>
<text x="168.1" y="86.2">75 Om</text>
<text x="183.1" y="89.6">4</text>
<text x="183.1" y="86.2">6</text>
<text x="183.1" y="84.6">7</text>
<text x="183.1" y="87.9">5</text>
<text x="40.7" y="95.3">47</text>
<text x="40.7" y="91.9">96</text>
<text x="44.3" y="93">TIM11_CH1</text>
<text x="65.9" y="93">USART3_RX</text>
<text x="78.5" y="95.3">57</text>
<text x="78.5" y="91.9">56</text>
<text x="135.1" y="92.9">2</text>
<text x="138.4" y="94.6">1</text>
<text x="138.4" y="91.4">3</text>
<text x="152" y="93.9">75 Om</text>
<text x="183.1" y="94.6">1</text>
<text x="183.1" y="91.3">3</text>
<text x="183.1" y="92.9">2</text>
<text x="40.7" y="98.6">48</text>
<text x="40.7" y="102">51</text>
<text x="44.3" y="99.7">RMII_TX_EN</text>
<text x="44.3" y="96.4">USART3_TX</text>
<text x="72.3" y="99.7">PD11</text>
<text x="72.3" y="96.4">PD10</text>
<text x="78.5" y="98.6">58</text>
<text x="78.5" y="102">59</text>
<text x="136.3" y="98.6">SHILD</text>
<text x="146.6" y="99.9">TX=1:1</text>
<text x="186.7" y="96.6" transform="rotate(-90 186.7 96.6)">RJ45 CONNECTOR</text>
<text x="40.7" y="105.3">52</text>
<text x="44.3" y="106.4">RMII_TXD1</text>
<text x="44.3" y="103">RMII_TXD0</text>
<text x="72.3" y="106.4">PD13</text>
<text x="72.3" y="103">PD12</text>
<text x="78.5" y="105.3">60</text>
<text x="231.1" y="107">DA1</text>
<text x="40.7" y="108.7">53</text>
<text x="40.7" y="112">54</text>
<text x="44.3" y="109.7">PB14</text>
<text x="44.3" y="113.1">PB15</text>
<text x="72.3" y="109.7">PD14</text>
<text x="72.3" y="113.1">PD15</text>
<text x="78.5" y="108.7">61</text>
<text x="78.5" y="112">62</text>
<text x="224.1" y="110.3">1</text>
<text x="226.6" y="111.4">UCC</text>
<text x="240.7" y="113.7">2</text>
<text x="73.4" y="119.8">PE1</text>
<text x="73.4" y="116.4">PE0</text>
<text x="78.5" y="118.7">98</text>
<text x="78.5" y="115.4">97</text>
<text x="224.1" y="117">3</text>
<text x="226.6" y="118.1">GND</text>
<text x="235.4" y="114.7">RES</text>
<text x="40.6" y="125.1">13</text>
<text x="40.6" y="121.8">12</text>
<text x="44.3" y="123.1">XI</text>
<text x="73.4" y="123.1">PE2</text>
<text x="78.5" y="125.4">2</text>
<text x="78.5" y="122">1</text>
<text x="40.6" y="131.7">94</text>
<text x="44.3" y="126.4">XO</text>
<text x="73.4" y="129.8">PE4</text>
<text x="73.4" y="126.4">PE3</text>
<text x="78.5" y="128.7">3</text>
<text x="40.6" y="135.1">14</text>
<text x="44.3" y="136.5">NRST</text>
<text x="44.3" y="133.1">BOOT0</text>
<text x="73.4" y="136.5">PE6</text>
<text x="73.4" y="133.1">PE5</text>
<text x="78.5" y="135.4">5</text>
<text x="78.5" y="132.1">4</text>
<text x="158.9" y="137.1">3</text>
<text x="172.5" y="133.1">DD2</text>
<text x="188.9" y="137.1">15</text>
<text x="73.4" y="139.8">PE7</text>
<text x="73.4" y="143.2">PE8</text>
<text x="78.5" y="138.8">38</text>
<text x="78.5" y="142.1">39</text>
<text x="158.9" y="140.5">4</text>
<text x="161.4" y="141.5">RXP</text>
<text x="161.4" y="138.2">RXM</text>
<text x="179.7" y="138.2">CRS_DV</text>
<text x="188.9" y="143.8">13</text>
<text x="40.6" y="145.1">20</text>
<text x="40.6" y="148.5">21</text>
<text x="44.3" y="146.5">VREF-</text>
<text x="44.3" y="149.9">VREF+</text>
<text x="72.4" y="149.9">PE10</text>
<text x="73.4" y="146.5">PE9</text>
<text x="78.5" y="148.8">41</text>
<text x="78.5" y="145.5">40</text>
<text x="158.9" y="147.2">5</text>
<text x="161.4" y="148.2">TXM</text>
<text x="182.4" y="144.9">RXD0</text>
<text x="182.4" y="148.2">RXD1</text>
<text x="188.9" y="147.2">12</text>
<text x="40.6" y="155.2">73</text>
<text x="72.4" y="153.2">PE11</text>
<text x="78.5" y="155.5">43</text>
<text x="78.5" y="152.1">42</text>
<text x="158.9" y="150.5">6</text>
<text x="161.4" y="151.6">TXP</text>
<text x="182.2" y="151.6">RXER</text>
<text x="188.9" y="150.5">17</text>
<text x="41.7" y="161.9">6</text>
<text x="44.3" y="156.5">VCAP_2</text>
<text x="72.4" y="156.5">PE12</text>
<text x="72.4" y="159.9">PE13</text>
<text x="78.5" y="158.8">44</text>
<text x="158.9" y="157.2">9</text>
<text x="161.4" y="158.2">REXT</text>
<text x="182.6" y="161.6">TXD1</text>
<text x="182.6" y="158.2">TXD0</text>
<text x="188.9" y="160.5">21</text>
<text x="188.9" y="157.2">20</text>
<text x="44.3" y="163.2">VBAT</text>
<text x="72.4" y="166.6">PE15</text>
<text x="72.4" y="163.2">PE14</text>
<text x="78.5" y="165.5">46</text>
<text x="78.5" y="162.2">45</text>
<text x="157.8" y="167.2">14</text>
<text x="182.4" y="164.9">TXEN</text>
<text x="188.9" y="163.9">19</text>
<text x="40.6" y="171.9">75</text>
<text x="40.6" y="168.6">50</text>
<text x="44.3" y="173.3">VDD_2</text>
<text x="44.3" y="169.9">VDD_1</text>
<text x="69.8" y="169.9">VCAP_1</text>
<text x="71.1" y="173.3">VSS_2</text>
<text x="78.7" y="168.9">49</text>
<text x="78.7" y="172.2">74</text>
<text x="158.9" y="170.6">2</text>
<text x="158.9" y="173.9">1</text>
<text x="161.4" y="168.3">VDDIO</text>
<text x="161.4" y="171.6">VDDA_3.3</text>
<text x="183.1" y="171.6">MDC</text>
<text x="188.9" y="170.6">11</text>
<text x="188.9" y="173.9">10</text>
<text x="39.5" y="175.3">100</text>
<text x="40.6" y="178.6">28</text>
<text x="44.3" y="180">VDD_4</text>
<text x="44.3" y="176.6">VDD_3</text>
<text x="71.1" y="176.6">VSS_3</text>
<text x="71.1" y="180">VSS_4</text>
<text x="78.7" y="175.6">99</text>
<text x="78.7" y="178.9">27</text>
<text x="157.8" y="177.2">22</text>
<text x="161.4" y="178.3">GND</text>
<text x="161.4" y="175">VDD_1.2</text>
<text x="182.5" y="175">MDIO</text>
<text x="40.6" y="185.3">22</text>
<text x="40.6" y="181.9">11</text>
<text x="44.3" y="183.3">VDD_5</text>
<text x="71.1" y="183.3">VSS_5</text>
<text x="78.7" y="185.6">19</text>
<text x="78.7" y="182.2">10</text>
<text x="181.7" y="185">INTRP</text>
<text x="182.7" y="181.7">LED0</text>
<text x="188.9" y="180.6">23</text>
<text x="188.9" y="183.9">18</text>
<text x="44.3" y="186.7">VDDA</text>
<text x="69.8" y="186.7">VDD_12</text>
<text x="158.9" y="190.6">8</text>
<text x="158.9" y="187.3">7</text>
<text x="161.4" y="191.7">XI</text>
<text x="161.4" y="188.3">XO</text>
<text x="178.9" y="188.3">REF_CLK</text>
<text x="183.6" y="191.7">RST</text>
<text x="188.9" y="190.6">24</text>
<text x="188.9" y="187.3">16</text>
<text x="175.1" y="194.1" transform="rotate(-90 175.1 194.1)">GND</text>
<text x="174.2" y="198.2" transform="rotate(-90 174.2 198.2)">25</text>
</g>
</svg>
